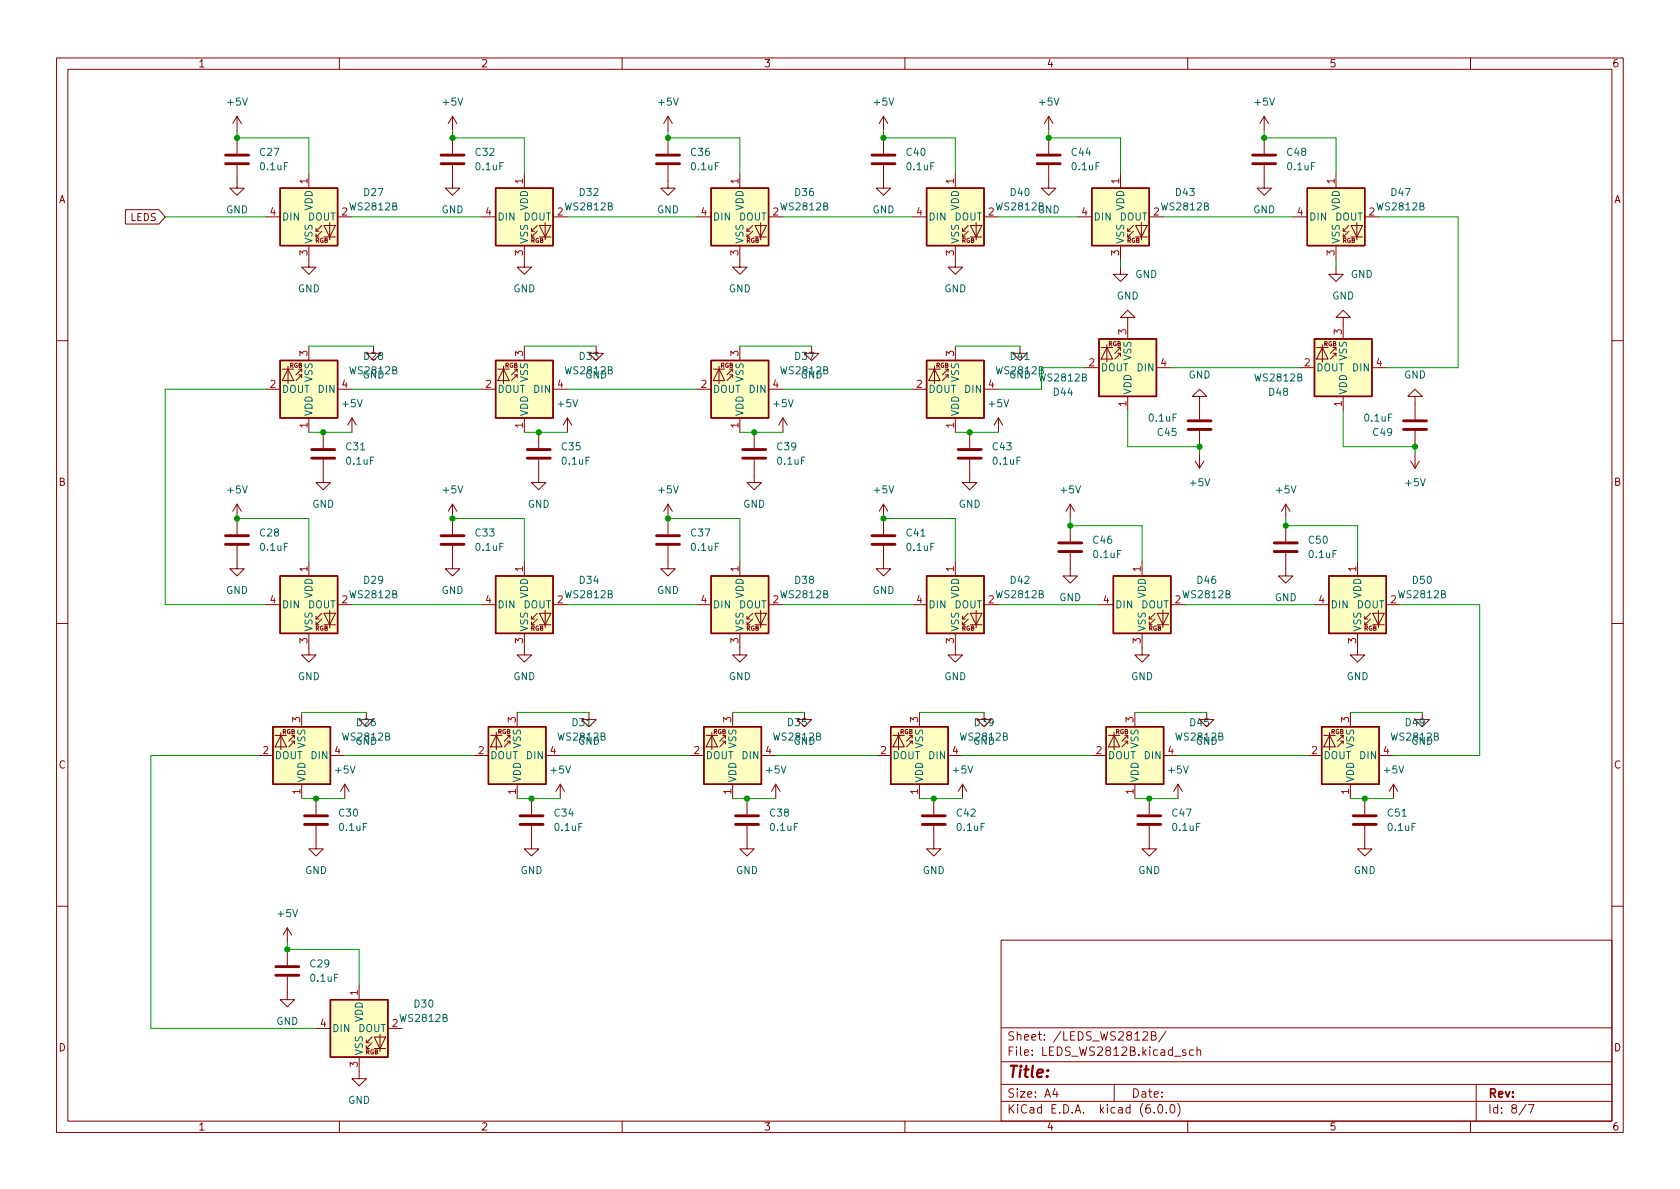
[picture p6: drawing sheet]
<svg xmlns="http://www.w3.org/2000/svg" width="297mm" height="210mm" viewBox="0 0 297 210" stroke-linecap="round" stroke-linejoin="round" font-family="sans-serif">
<g fill="none" stroke="#840000" stroke-width=".18">
<path d="M10 10.2h277v190.1h-277zM12 12.2h273v186.1h-273zM60 10.2v2M110 10.2v2M160 10.2v2M210 10.2v2M260 10.2v2M22.2 37.1h5.9l1.1 1.2-1.1 1.3h-5.9zM41.9 29.2v4.1h1.3l-1.3 1.2-1.3-1.2h1.3M41.9 20.6v2.5M41.9 24.4v2.8M41.9 20.6l-.8 1.2"/>
<path d="M41.9 20.6l.8 1.2M47 38.3h2.5M54.6 30.7v2.6M56.9 39.9l-1 1v-.5M57.3 39.9h2l-1 2zM58.3 39.4v3M59.7 38.3h2.5M80 29.2v4.1h1.3l-1.3 1.2-1.3-1.2h1.3M80 20.6v2.5M80 24.4v2.8M80 20.6l-.8 1.2M80 20.6l.8 1.2"/>
<path d="M85.1 38.3h2.5M92.7 30.7v2.6M95 39.9l-1 1v-.5M95.4 39.9h2l-1 2zM96.4 39.4v3M97.8 38.3h2.5M118.1 29.2v4.1h1.3l-1.3 1.2-1.3-1.2h1.3M118.1 20.6v2.5M118.1 24.4v2.8M118.1 20.6l-.8 1.2M118.1 20.6l.8 1.2M123.2 38.3h2.5"/>
<path d="M130.8 30.7v2.6M133.1 39.9l-1 1v-.5M133.5 39.9h2l-1 2zM134.5 39.4v3M135.9 38.3h2.5M156.2 29.2v4.1h1.3l-1.3 1.2-1.3-1.2h1.3M156.2 20.6v2.5M156.2 24.4v2.8M156.2 20.6l-.8 1.2M156.2 20.6l.8 1.2M161.3 38.3h2.5M168.9 30.7v2.6"/>
<path d="M171.2 39.9l-1 1v-.5M171.6 39.9h2l-1 2zM172.6 39.4v3M174 38.3h2.5M185.4 29.2v4.1h1.3l-1.3 1.2-1.3-1.2h1.3M185.4 20.6v2.5M185.4 24.4v2.8M185.4 20.6l-.7 1.2M185.4 20.6l.8 1.2M190.5 38.3h2.5M198.1 30.7v2.6M200.4 39.9l-1 1v-.5"/>
<path d="M200.8 39.9h2l-1 2zM201.8 39.4v3M203.2 38.3h2.5M223.5 29.2v4.1h1.3l-1.3 1.2-1.3-1.2h1.3M223.5 20.6l-.7 1.2M223.5 20.6v2.5M223.5 24.4v2.8M223.5 20.6l.8 1.2M228.6 38.3h2.5M236.2 30.7v2.6M238.5 39.9l-1 1v-.5M238.9 39.9h2l-1 2z"/>
<path d="M239.9 39.4v3M241.3 38.3h2.5M54.6 43.4v3.8h1.3l-1.3 1.3-1.3-1.3h1.3M55.9 40.9h.5M56.9 40.9l-1 1v-.5M57.3 41.9h2M92.7 43.4v3.8h1.3l-1.3 1.3-1.3-1.3h1.3M94 40.9h.5M95 40.9l-1 1v-.5M95.4 41.9h2M130.8 43.4v3.8h1.3l-1.3 1.3-1.3-1.3h1.3M132.1 40.9h.5"/>
<path d="M133.1 40.9l-1 1v-.5M133.5 41.9h2M168.9 43.4v3.8h1.3l-1.3 1.3-1.3-1.3h1.3M170.2 40.9h.5M171.2 40.9l-1 1v-.5M171.6 41.9h2M198.1 47.2v1.3h1.3l-1.3 1.3-1.3-1.3h1.3M198.1 43.4v2.6M199.4 56.1h1.3l-1.3-1.2-1.3 1.2h1.3v3.8M199.4 40.9h.5M200.4 40.9l-1 1v-.5M200.8 41.9h2"/>
<path d="M236.2 47.2v1.3h1.3l-1.3 1.3-1.3-1.3h1.3M236.2 43.4v2.6M237.5 56.1h1.3l-1.3-1.2-1.3 1.2h1.3v3.8M237.5 40.9h.5M238.5 40.9l-1 1v-.5M238.9 41.9h2M10 60.2h2M47 68.8h2.5M49.9 65.3h2M50.9 64.8v3M50.9 65.3l1 2h-2zM52.8 66.3h.5"/>
<path d="M53.3 65.8v-.5l-1 1M53.3 66.8v-.5l-1 1M54.6 61.2v2.5M54.6 73.9v2.5M57.1 76.4v2.8M59.7 68.8h2.5M62.2 73.9l-.7 1.3M62.2 73.9v2.5M62.2 73.9l.8 1.3M66 61.2v1.3h1.3l-1.3 1.2-1.2-1.2h1.2M85.1 68.8h2.5M88 65.3h2"/>
<path d="M89 64.8v3M89 65.3l1 2h-2zM90.9 66.3h.5M91.4 65.8v-.5l-1 1M91.4 66.8v-.5l-1 1M92.7 61.2v2.5M92.7 73.9v2.5M95.2 76.4v2.8M97.8 68.8h2.5M100.3 73.9l-.7 1.3M100.3 73.9v2.5M100.3 73.9l.8 1.3"/>
<path d="M105.4 61.2v1.3h1.3l-1.3 1.2-1.3-1.2h1.3M123.2 68.8h2.5M126.1 65.3h2M127.1 64.8v3M127.1 65.3l1 2h-2zM129 66.3h.5M129.5 65.8v-.5l-1 1M129.5 66.8v-.5l-1 1M130.8 61.2v2.5M130.8 73.9v2.5M133.3 76.4v2.8M135.9 68.8h2.5"/>
<path d="M138.4 73.9l-.7 1.3M138.4 73.9v2.5M138.4 73.9l.8 1.3M143.5 61.2v1.3h1.3l-1.3 1.2-1.3-1.2h1.3M161.3 68.8h2.5M164.2 65.3h2M165.2 64.8v3M165.2 65.3l1 2h-2zM167.1 66.3h.5M167.6 65.8v-.5l-1 1M167.6 66.8v-.5l-1 1M168.9 61.2v2.5"/>
<path d="M168.9 73.9v2.5M171.4 76.4v2.8M174 68.8h2.5M176.5 73.9l-.7 1.3M176.5 73.9v2.5M176.5 73.9l.8 1.3M180.3 61.2v1.3h1.3l-1.3 1.2-1.2-1.2h1.2M191.8 65h2.5M194.7 61.5h2M195.7 61v3M195.7 61.5l1 2h-2zM197.6 62.5h.5"/>
<path d="M198.1 62v-.5l-1 1M198.1 63v-.5l-1 1M199.4 70.1v2.5M204.5 65h2.5M212.1 70.1h1.3l-1.3-1.3-1.3 1.3h1.3v4.1M212.1 76.2v2.8M229.9 65h2.5M232.8 61.5h2M233.8 61v3M233.8 61.5l1 2h-2zM235.7 62.5h.5M236.2 62v-.5l-1 1"/>
<path d="M236.2 63v-.5l-1 1M237.5 70.1v2.5M242.6 65h2.5M250.2 70.1h1.3l-1.3-1.3-1.3 1.3h1.3v4.1M250.2 76.2v2.8M285 60.2h2M41.9 96.5v4.1h1.3l-1.3 1.2-1.3-1.2h1.3M41.9 89.1v5.4M41.9 89.1l-.8 1.3M41.9 89.1l.8 1.3M54.6 99.3v2.5M57.1 81.3v4h1.3l-1.3 1.3-1.2-1.3h1.2"/>
<path d="M80 96.5v4.1h1.3l-1.3 1.2-1.3-1.2h1.3M80 89.1l-.8 1.3M80 89.1v5.4M80 89.1l.8 1.3M92.7 99.3v2.5M95.2 81.3v4h1.3l-1.3 1.3-1.2-1.3h1.2M118.1 96.5v4.1h1.3l-1.3 1.2-1.3-1.2h1.3M118.1 89.1v5.4M118.1 89.1l-.8 1.3M118.1 89.1l.8 1.3M130.8 99.3v2.5M133.3 81.3v4h1.3l-1.3 1.3-1.2-1.3h1.2"/>
<path d="M156.2 96.5v4.1h1.3l-1.3 1.2-1.3-1.2h1.3M156.2 89.1v5.4M156.2 89.1l-.8 1.3M156.2 89.1l.8 1.3M168.9 99.3v2.5M171.4 81.3v4h1.3l-1.3 1.3-1.2-1.3h1.2M189.2 97.8v4h1.3l-1.3 1.3-1.2-1.3h1.2M189.2 89.1v2.6M189.2 93v2.8M189.2 89.1l-.7 1.3M189.2 89.1l.8 1.3M201.9 99.3v2.5"/>
<path d="M211.3 81.5l.8 1.3M212.1 80.3v2.5M212.9 81.5l-.8 1.3M227.3 97.8v4h1.3l-1.3 1.3-1.2-1.3h1.2M227.3 89.1l-.7 1.3M227.3 89.1v2.6M227.3 93v2.8M227.3 89.1l.8 1.3M240 99.3v2.5M249.4 81.5l.8 1.3M250.2 80.3v2.5M251 81.5l-.8 1.3"/>
<path d="M10 110.2h2M47 106.9h2.5M54.6 112v3.8h1.3l-1.3 1.3-1.3-1.3h1.3M55.9 109.5h.5M56.9 109.5l-1 1v-.5M56.9 108.5l-1 1v-.5M57.3 108.5h2l-1 2zM57.3 110.5h2M58.3 107.9v3.1M59.7 106.9h2.5M85.1 106.9h2.5M92.7 112v3.8h1.3l-1.3 1.3-1.3-1.3h1.3"/>
<path d="M94 109.5h.5M95 109.5l-1 1v-.5M95 108.5l-1 1v-.5M95.4 108.5h2l-1 2zM95.4 110.5h2M96.4 107.9v3.1M97.8 106.9h2.5M123.2 106.9h2.5M130.8 112v3.8h1.3l-1.3 1.3-1.3-1.3h1.3M132.1 109.5h.5M133.1 109.5l-1 1v-.5M133.1 108.5l-1 1v-.5"/>
<path d="M133.5 108.5h2l-1 2zM133.5 110.5h2M134.5 107.9v3.1M135.9 106.9h2.5M161.3 106.9h2.5M168.9 112v3.8h1.3l-1.3 1.3-1.3-1.3h1.3M170.2 109.5h.5M171.2 109.5l-1 1v-.5M171.2 108.5l-1 1v-.5M171.6 108.5h2l-1 2zM171.6 110.5h2M172.6 107.9v3.1"/>
<path d="M174 106.9h2.5M194.3 106.9h2.5M201.9 112v3.8h1.3l-1.3 1.3-1.2-1.3h1.2M203.2 109.5h.5M204.2 109.5l-1 1v-.5M204.2 108.5l-1 1v-.5M204.6 108.5h2l-1 2zM204.6 110.5h2M205.6 107.9v3.1M207 106.9h2.5M232.4 106.9h2.5M240 112v3.8h1.3l-1.3 1.3-1.2-1.3h1.2"/>
<path d="M241.3 109.5h.5M242.3 109.5l-1 1v-.5M242.3 108.5l-1 1v-.5M242.7 108.5h2l-1 2zM242.7 110.5h2M243.7 107.9v3.1M245.1 106.9h2.5M285 110.2h2M45.7 133.6h2.6M48.6 130h2.1M49.7 129.5v3.1M49.7 130l1 2.1h-2.1z"/>
<path d="M51.6 131.1h.5M52.1 130.6v-.6l-1 1.1M52.1 131.6v-.5l-1 1M53.3 126v2.5M53.3 138.7v2.5M58.4 133.6h2.6M61 138.7l-.8 1.2M61 138.7v2.5M61 138.7l.7 1.2M64.8 126v1.2h1.2l-1.2 1.3-1.3-1.3h1.3M83.8 133.6h2.6M86.7 130h2.1"/>
<path d="M87.8 129.5v3.1M87.8 130l1 2.1h-2.1zM89.7 131.1h.5M90.2 130.6v-.6l-1 1.1M90.2 131.6v-.5l-1 1M91.4 126v2.5M91.4 138.7v2.5M96.5 133.6h2.6M99.1 138.7l-.8 1.2M99.1 138.7v2.5M99.1 138.7l.7 1.2M104.1 126v1.2h1.3l-1.3 1.3-1.2-1.3h1.2"/>
<path d="M121.9 133.6h2.6M124.8 130h2.1M125.9 129.5v3.1M125.9 130l1 2.1h-2.1zM127.8 131.1h.5M128.3 130.6v-.6l-1 1.1M128.3 131.6v-.5l-1 1M129.5 126v2.5M129.5 138.7v2.5M134.6 133.6h2.6M137.2 138.7l-.8 1.2M137.2 138.7v2.5"/>
<path d="M137.2 138.7l.7 1.2M142.2 126v1.2h1.3l-1.3 1.3-1.2-1.3h1.2M154.9 133.6h2.6M157.9 130h2M158.9 129.5v3.1M158.9 130l1 2.1h-2zM160.8 131.1h.5M161.3 130.6v-.6l-1 1.1M161.3 131.6v-.5l-1 1M162.6 126v2.5M162.6 138.7v2.5M167.6 133.6h2.6"/>
<path d="M170.2 138.7l-.8 1.2M170.2 138.7v2.5M170.2 138.7l.7 1.2M174 126v1.2h1.3l-1.3 1.3-1.3-1.3h1.3M193 133.6h2.6M196 130h2M197 129.5v3.1M197 130l1 2.1h-2zM198.9 131.1h.5M199.4 130.6v-.6l-1 1.1M199.4 131.6v-.5l-1 1M200.7 126v2.5"/>
<path d="M200.7 138.7v2.5M205.7 133.6h2.6M208.3 138.7l-.8 1.2M208.3 138.7v2.5M208.3 138.7l.7 1.2M213.4 126v1.2h1.2l-1.2 1.3-1.3-1.3h1.3M231.1 133.6h2.6M234.1 130h2M235.1 129.5v3.1M235.1 130l1 2.1h-2zM237 131.1h.5M237.5 130.6v-.6l-1 1.1"/>
<path d="M237.5 131.6v-.5l-1 1M238.8 126v2.5M238.8 138.7v2.5M243.8 133.6h2.6M246.4 138.7l-.8 1.2M246.4 138.7v2.5M246.4 138.7l.7 1.2M251.5 126v1.2h1.2l-1.2 1.3-1.3-1.3h1.3M55.9 146v4.1h1.2l-1.2 1.3-1.3-1.3h1.3M55.9 141.2v2.8M94 146v4.1h1.2l-1.2 1.3-1.3-1.3h1.3M94 141.2v2.8"/>
<path d="M132.1 146v4.1h1.2l-1.2 1.3-1.3-1.3h1.3M132.1 141.2v2.8M165.1 146v4.1h1.3l-1.3 1.3-1.3-1.3h1.3M165.1 141.2v2.8M203.2 146v4.1h1.3l-1.3 1.3-1.3-1.3h1.3M203.2 141.2v2.8M241.3 146v4.1h1.3l-1.3 1.3-1.3-1.3h1.3M241.3 141.2v2.8M10 160.2h2M50.8 172.7v4.1h1.3l-1.3 1.2-1.3-1.2h1.3M50.8 164.1l-.8 1.2M50.8 164.1v2.5"/>
<path d="M50.8 167.9v2.8M50.8 164.1l.8 1.2M63.5 174.2v2.6M177 166.3h108v32h-108zM285 160.2h2M55.9 181.9h2.5M60 198.3v2M63.5 186.9v3.8h1.3l-1.3 1.3-1.3-1.3h1.3M64.8 184.4h.5M65.8 184.4l-1 1v-.5M65.8 183.4l-1 1v-.5M66.2 183.4h2l-1 2z"/>
<path d="M66.2 185.4h2M67.2 182.9v3M68.6 181.9h2.5M110 198.3v2M160 198.3v2M177 194.8h108M177 191.8h108M177 187.8h108M177 181.8h108M186.5 192.5l-.4 1h1M186.9 193v1M197 191.8v3"/>
<path d="M202.1 182.6l.5-.2 .3 .2v.3l-.9 1h.9M203.6 183.1h.5l.2-.1 .1-.3-.2-.2-.6-.1v1.5h.5l.3-.3a.39 .39 0 0 0-.3-.5M204.1 196.7v.1M204.9 195.4l.2-.1a.81 .81 0 0 1 .6 .7 .81 .81 0 0 1-.3 .8h-.2a.81 .81 0 0 1-.6-.6 .81 .81 0 0 1 .3-.8zM206.1 182.4l-1.2 1.9M206.2 196.7v.1M207.1 195.4l.1-.1a.81 .81 0 0 1 .6 .7 .81 .81 0 0 1-.3 .8h-.1a.81 .81 0 0 1-.6-.6 .81 .81 0 0 1 .3-.8zM208.2 195.1a1.72 1.72 0 0 1 0 2.3M209.6 185.7l-.3-.1-.2 .2v.3l.5 .1v.4h-.5M210 198.3v2M211 185.7l-.4-.1-.3 .3v.4l.1 .3h.6M211.6 185.8l.3-.2 .3 .1 .1 .9"/>
<path d="M211.6 185.1v1.5M260 198.3v2M261 191.8v6.5M269.9 195.3l-1.3 1.9M270.2 195.3h1l-.6 1.5"/>
</g>
<g fill="#ffffc2" stroke="#ffffc2" stroke-width=".18">
<path d="M196.8 101.8h10.2v10.2h-10.2z"/>
<path d="M233.7 128.5h10.1v10.2h-10.1z"/>
<path d="M87.6 63.7h10.2v10.2h-10.2z"/>
<path d="M58.4 176.8h10.2v10.1h-10.2z"/>
<path d="M49.5 101.8h10.2v10.2h-10.2z"/>
<path d="M48.3 128.5h10.1v10.2h-10.1z"/>
<path d="M125.7 33.3h10.2v10.1h-10.2z"/>
<path d="M163.8 63.7h10.2v10.2h-10.2z"/>
<path d="M163.8 33.3h10.2v10.1h-10.2z"/>
<path d="M125.7 63.7h10.2v10.2h-10.2z"/>
<path d="M87.6 33.3h10.2v10.1h-10.2z"/>
<path d="M87.6 101.8h10.2v10.2h-10.2z"/>
<path d="M86.4 128.5h10.1v10.2h-10.1z"/>
<path d="M232.4 59.9h10.2v10.2h-10.2z"/>
<path d="M124.5 128.5h10.1v10.2h-10.1z"/>
<path d="M193 33.3h10.2v10.1h-10.2z"/>
<path d="M125.7 101.8h10.2v10.2h-10.2z"/>
<path d="M195.6 128.5h10.1v10.2h-10.1z"/>
<path d="M231.1 33.3h10.2v10.1h-10.2z"/>
<path d="M194.3 59.9h10.2v10.2h-10.2z"/>
<path d="M157.5 128.5h10.1v10.2h-10.1z"/>
<path d="M49.5 63.7h10.2v10.2h-10.2z"/>
<path d="M163.8 101.8h10.2v10.2h-10.2z"/>
<path d="M49.5 33.3h10.2v10.1h-10.2z"/>
<path d="M234.9 101.8h10.2v10.2h-10.2z"/>
</g>
<g fill="none" stroke="#840000" stroke-width=".25">
<path d="M49.5 33.3h10.2v10.1h-10.2zM87.6 33.3h10.2v10.1h-10.2zM125.7 33.3h10.2v10.1h-10.2zM163.8 33.3h10.2v10.1h-10.2zM193 33.3h10.2v10.1h-10.2zM231.1 33.3h10.2v10.1h-10.2zM194.3 59.9h10.2v10.2h-10.2zM232.4 59.9h10.2v10.2h-10.2zM49.5 63.7h10.2v10.2h-10.2zM87.6 63.7h10.2v10.2h-10.2zM125.7 63.7h10.2v10.2h-10.2zM163.8 63.7h10.2v10.2h-10.2z"/>
<path d="M49.5 101.8h10.2v10.2h-10.2zM87.6 101.8h10.2v10.2h-10.2zM125.7 101.8h10.2v10.2h-10.2zM163.8 101.8h10.2v10.2h-10.2zM196.8 101.8h10.2v10.2h-10.2zM234.9 101.8h10.2v10.2h-10.2zM48.3 128.5h10.1v10.2h-10.1zM86.4 128.5h10.1v10.2h-10.1zM124.5 128.5h10.1v10.2h-10.1zM157.5 128.5h10.1v10.2h-10.1zM195.6 128.5h10.1v10.2h-10.1zM233.7 128.5h10.1v10.2h-10.1z"/>
<path d="M58.4 176.8h10.2v10.1h-10.2z"/>
</g>
<g fill="none" stroke="#840000" stroke-width=".51">
<path d="M39.9 29h4M39.9 27.4h4M78 29h4M78 27.4h4M116.1 29h4M116.1 27.4h4M154.2 29h4M154.2 27.4h4M183.4 29h4.1M183.4 27.4h4.1M221.5 29h4.1M221.5 27.4h4.1"/>
<path d="M55.1 79.5h4.1M93.2 79.5h4.1M131.3 79.5h4.1M169.4 79.5h4.1M210.1 74.4h4M210.1 75.9h4M248.2 74.4h4M248.2 75.9h4M39.9 96.3h4M39.9 94.7h4M55.1 81h4.1M78 96.3h4"/>
<path d="M78 94.7h4M93.2 81h4.1M116.1 96.3h4M116.1 94.7h4M131.3 81h4.1M154.2 96.3h4M154.2 94.7h4M169.4 81h4.1M187.2 97.5h4.1M187.2 96h4.1M225.3 97.5h4.1M225.3 96h4.1"/>
<path d="M53.8 145.8h4.1M53.8 144.3h4.1M91.9 145.8h4.1M91.9 144.3h4.1M130 145.8h4.1M130 144.3h4.1M163.1 145.8h4M163.1 144.3h4M201.2 145.8h4M201.2 144.3h4M239.3 145.8h4M239.3 144.3h4"/>
<path d="M48.8 172.5h4M48.8 170.9h4"/>
</g>
<g fill="none" stroke="#009600" stroke-width=".18">
<path d="M29.2 38.3h17.8M41.9 23.1v1.3h12.7v6.3M62.2 38.3h22.9M80 23.1v1.3h12.7v6.3M100.3 38.3h22.9M118.1 23.1v1.3h12.7v6.3M138.4 38.3h22.9M156.2 23.1v1.3h12.7v6.3M176.5 38.3h14M185.4 23.1v1.3h12.7v6.3M205.7 38.3h22.9M223.5 23.1v1.3h12.7v6.3"/>
<path d="M243.8 38.3h14v26.7h-12.7M198.1 46v1.2M236.2 46v1.2M47 68.8h-17.8v38.1h17.8M54.6 76.4h7.6M54.6 61.2h11.4M62.2 68.8h22.9M92.7 76.4h7.6M92.7 61.2h12.7M100.3 68.8h22.9M130.8 76.4h7.6M130.8 61.2h12.7"/>
<path d="M138.4 68.8h22.9M168.9 76.4h7.6M168.9 61.2h11.4M191.8 65h-7.7v3.8h-7.6M199.4 72.6v6.4h12.7v1.3M207 65h22.9M237.5 72.6v6.4h12.7v1.3M41.9 91.7h12.7v7.6M80 91.7h12.7v7.6M118.1 91.7h12.7v7.6M156.2 91.7h12.7v7.6M189.2 91.7v1.3h12.7v6.3"/>
<path d="M227.3 91.7v1.3h12.7v6.3M62.2 106.9h22.9M100.3 106.9h22.9M138.4 106.9h22.9M176.5 106.9h17.8M209.5 106.9h22.9M247.6 106.9h14v26.7h-15.2M45.7 133.6h-19v48.3h29.2M53.3 126h11.5M61 133.6h22.8M91.4 126h12.7M99.1 133.6h22.8"/>
<path d="M129.5 126h12.7M137.2 133.6h17.7M162.6 126h11.4M170.2 133.6h22.8M200.7 126h12.7M208.3 133.6h22.8M238.8 126h12.7M53.3 141.2h7.7M91.4 141.2h7.7M129.5 141.2h7.7M162.6 141.2h7.6M200.7 141.2h7.6"/>
<path d="M238.8 141.2h7.6M50.8 166.6v1.3h12.7v6.3"/>
</g>
<g fill="#009600" stroke="#009600" stroke-width=".18">
<circle cx="41.9" cy="91.7" r=".46"/>
<circle cx="50.8" cy="167.9" r=".46"/>
<circle cx="55.9" cy="141.2" r=".46"/>
<circle cx="189.2" cy="93" r=".46"/>
<circle cx="185.4" cy="24.4" r=".46"/>
<circle cx="156.2" cy="24.4" r=".46"/>
<circle cx="156.2" cy="91.7" r=".46"/>
<circle cx="171.4" cy="76.4" r=".46"/>
<circle cx="223.5" cy="24.4" r=".46"/>
<circle cx="212.1" cy="79" r=".46"/>
<circle cx="57.1" cy="76.4" r=".46"/>
<circle cx="80" cy="24.4" r=".46"/>
<circle cx="41.9" cy="24.4" r=".46"/>
<circle cx="250.2" cy="79" r=".46"/>
<circle cx="227.3" cy="93" r=".46"/>
<circle cx="241.3" cy="141.2" r=".46"/>
<circle cx="118.1" cy="91.7" r=".46"/>
<circle cx="133.3" cy="76.4" r=".46"/>
<circle cx="118.1" cy="24.4" r=".46"/>
<circle cx="95.2" cy="76.4" r=".46"/>
<circle cx="80" cy="91.7" r=".46"/>
<circle cx="132.1" cy="141.2" r=".46"/>
<circle cx="94" cy="141.2" r=".46"/>
<circle cx="203.2" cy="141.2" r=".46"/>
<circle cx="165.1" cy="141.2" r=".46"/>
</g>
<text font-size="2.8" fill="#840000" x="178" y="190.6">Title:</text>
<g font-size="2.1" fill="#840000">
<text x="178" y="184">Sheet: /LEDS_WS2812B/</text>
<text x="178" y="186.7">File: LEDS_WS2812B.kicad_sch</text>
<text x="178" y="196.9">KiCad E.D.A. kicad (6.0.0)</text>
<text x="178" y="194.1">Size: A4</text>
<text x="200" y="194.1">Date:</text>
<text x="263" y="194.1">Rev:</text>
<text x="263" y="196.9">Id: 8/7</text>
</g>
<g font-size="1.8" fill="#840000">
<text x="35" y="11.9">1</text>
<text x="85" y="11.9">2</text>
<text x="135" y="11.9">3</text>
<text x="185" y="11.9">4</text>
<text x="235" y="11.9">5</text>
<text x="285" y="11.9">6</text>
<text x="10.3" y="35.9">A</text>
<text x="285.3" y="35.9">A</text>
<text x="23.1" y="39.1">LEDS</text>
<text x="10.3" y="85.9">B</text>
<text x="285.3" y="85.9">B</text>
<text x="10.3" y="135.9">C</text>
<text x="285.3" y="135.9">C</text>
<text x="10.3" y="185.9">D</text>
<text x="285.3" y="185.9">D</text>
<text x="35" y="199.9">1</text>
<text x="85" y="199.9">2</text>
<text x="135" y="199.9">3</text>
<text x="185" y="199.9">4</text>
<text x="235" y="199.9">5</text>
<text x="285" y="199.9">6</text>
</g>
<g font-size="1.8" fill="#006464">
<text x="40.3" y="18.7">+5V</text>
<text x="78.4" y="18.7">+5V</text>
<text x="116.5" y="18.7">+5V</text>
<text x="154.6" y="18.7">+5V</text>
<text x="183.8" y="18.7">+5V</text>
<text x="221.9" y="18.7">+5V</text>
<text x="46" y="27.6">C27</text>
<text x="84.1" y="27.6">C32</text>
<text x="122.2" y="27.6">C36</text>
<text x="160.3" y="27.6">C40</text>
<text x="189.5" y="27.6">C44</text>
<text x="227.6" y="27.6">C48</text>
<text x="46.1" y="30.1">0.1uF</text>
<text x="64.4" y="34.7">D27</text>
<text x="84.2" y="30.1">0.1uF</text>
<text x="102.5" y="34.7">D32</text>
<text x="122.3" y="30.1">0.1uF</text>
<text x="140.6" y="34.7">D36</text>
<text x="160.4" y="30.1">0.1uF</text>
<text x="178.7" y="34.7">D40</text>
<text x="189.6" y="30.1">0.1uF</text>
<text x="207.9" y="34.7">D43</text>
<text x="227.7" y="30.1">0.1uF</text>
<text x="246" y="34.7">D47</text>
<text x="39.9" y="37.7">GND</text>
<text x="49.8" y="39">DIN</text>
<text x="54.4" y="39">DOUT</text>
<text x="55.2" y="37.3" transform="rotate(-90 55.2 37.3)">VDD</text>
<text x="62" y="37.2">WS2812B</text>
<text x="78" y="37.7">GND</text>
<text x="87.9" y="39">DIN</text>
<text x="92.5" y="39">DOUT</text>
<text x="93.3" y="37.3" transform="rotate(-90 93.3 37.3)">VDD</text>
<text x="100.1" y="37.2">WS2812B</text>
<text x="116.1" y="37.7">GND</text>
<text x="126" y="39">DIN</text>
<text x="130.6" y="39">DOUT</text>
<text x="131.4" y="37.3" transform="rotate(-90 131.4 37.3)">VDD</text>
<text x="138.2" y="37.2">WS2812B</text>
<text x="154.2" y="37.7">GND</text>
<text x="164.1" y="39">DIN</text>
<text x="168.7" y="39">DOUT</text>
<text x="169.5" y="37.3" transform="rotate(-90 169.5 37.3)">VDD</text>
<text x="176.3" y="37.2">WS2812B</text>
<text x="183.5" y="37.7">GND</text>
<text x="193.3" y="39">DIN</text>
<text x="197.9" y="39">DOUT</text>
<text x="198.8" y="37.3" transform="rotate(-90 198.8 37.3)">VDD</text>
<text x="205.5" y="37.2">WS2812B</text>
<text x="221.6" y="37.7">GND</text>
<text x="231.4" y="39">DIN</text>
<text x="236" y="39">DOUT</text>
<text x="236.9" y="37.3" transform="rotate(-90 236.9 37.3)">VDD</text>
<text x="243.6" y="37.2">WS2812B</text>
<text x="55.2" y="43.2" transform="rotate(-90 55.2 43.2)">VSS</text>
<text x="93.3" y="43.2" transform="rotate(-90 93.3 43.2)">VSS</text>
<text x="131.4" y="43.2" transform="rotate(-90 131.4 43.2)">VSS</text>
<text x="169.5" y="43.2" transform="rotate(-90 169.5 43.2)">VSS</text>
<text x="198.8" y="43.2" transform="rotate(-90 198.8 43.2)">VSS</text>
<text x="236.9" y="43.2" transform="rotate(-90 236.9 43.2)">VSS</text>
<text x="52.6" y="51.7">GND</text>
<text x="90.7" y="51.7">GND</text>
<text x="128.8" y="51.7">GND</text>
<text x="166.9" y="51.7">GND</text>
<text x="197.4" y="53">GND</text>
<text x="200.7" y="49.1">GND</text>
<text x="235.5" y="53">GND</text>
<text x="238.8" y="49.1">GND</text>
<text x="64.4" y="63.6">D28</text>
<text x="102.5" y="63.6">D33</text>
<text x="140.6" y="63.6">D37</text>
<text x="178.7" y="63.6">D41</text>
<text x="194.6" y="65.7">DOUT</text>
<text x="200" y="63.7" transform="rotate(-90 200 63.7)">VSS</text>
<text x="201.2" y="65.7">DIN</text>
<text x="232.7" y="65.7">DOUT</text>
<text x="238.1" y="63.7" transform="rotate(-90 238.1 63.7)">VSS</text>
<text x="239.3" y="65.7">DIN</text>
<text x="49.8" y="69.5">DOUT</text>
<text x="55.2" y="67.5" transform="rotate(-90 55.2 67.5)">VSS</text>
<text x="56.4" y="69.5">DIN</text>
<text x="62" y="66.2">WS2812B</text>
<text x="64.1" y="66.9">GND</text>
<text x="87.9" y="69.5">DOUT</text>
<text x="93.3" y="67.5" transform="rotate(-90 93.3 67.5)">VSS</text>
<text x="94.5" y="69.5">DIN</text>
<text x="100.1" y="66.2">WS2812B</text>
<text x="103.4" y="66.9">GND</text>
<text x="126" y="69.5">DOUT</text>
<text x="131.4" y="67.5" transform="rotate(-90 131.4 67.5)">VSS</text>
<text x="132.6" y="69.5">DIN</text>
<text x="138.2" y="66.2">WS2812B</text>
<text x="141.5" y="66.9">GND</text>
<text x="164.1" y="69.5">DOUT</text>
<text x="169.5" y="67.5" transform="rotate(-90 169.5 67.5)">VSS</text>
<text x="170.7" y="69.5">DIN</text>
<text x="176.3" y="66.2">WS2812B</text>
<text x="178.4" y="66.9">GND</text>
<text x="183.9" y="67.4">WS2812B</text>
<text x="186.3" y="70">D44</text>
<text x="200" y="69.8" transform="rotate(-90 200 69.8)">VDD</text>
<text x="210.1" y="66.9">GND</text>
<text x="222" y="67.4">WS2812B</text>
<text x="224.4" y="70">D48</text>
<text x="238.1" y="69.8" transform="rotate(-90 238.1 69.8)">VDD</text>
<text x="248.2" y="66.9">GND</text>
<text x="55.2" y="73.7" transform="rotate(-90 55.2 73.7)">VDD</text>
<text x="60.6" y="72">+5V</text>
<text x="93.3" y="73.7" transform="rotate(-90 93.3 73.7)">VDD</text>
<text x="98.7" y="72">+5V</text>
<text x="131.4" y="73.7" transform="rotate(-90 131.4 73.7)">VDD</text>
<text x="136.8" y="72">+5V</text>
<text x="169.5" y="73.7" transform="rotate(-90 169.5 73.7)">VDD</text>
<text x="174.9" y="72">+5V</text>
<text x="203.3" y="74.5">0.1uF</text>
<text x="204.7" y="77.1">C45</text>
<text x="241.4" y="74.5">0.1uF</text>
<text x="242.8" y="77.1">C49</text>
<text x="61.3" y="79.6">C31</text>
<text x="61.4" y="82.2">0.1uF</text>
<text x="99.4" y="79.6">C35</text>
<text x="99.5" y="82.2">0.1uF</text>
<text x="137.5" y="79.6">C39</text>
<text x="137.6" y="82.2">0.1uF</text>
<text x="175.6" y="79.6">C43</text>
<text x="175.7" y="82.2">0.1uF</text>
<text x="40.3" y="87.2">+5V</text>
<text x="55.2" y="89.8">GND</text>
<text x="78.4" y="87.2">+5V</text>
<text x="93.3" y="89.8">GND</text>
<text x="116.5" y="87.2">+5V</text>
<text x="131.4" y="89.8">GND</text>
<text x="154.6" y="87.2">+5V</text>
<text x="169.5" y="89.8">GND</text>
<text x="187.6" y="87.2">+5V</text>
<text x="210.5" y="86">+5V</text>
<text x="225.7" y="87.2">+5V</text>
<text x="248.6" y="86">+5V</text>
<text x="46" y="94.9">C28</text>
<text x="84.1" y="94.9">C33</text>
<text x="122.2" y="94.9">C37</text>
<text x="160.3" y="94.9">C41</text>
<text x="46.1" y="97.4">0.1uF</text>
<text x="84.2" y="97.4">0.1uF</text>
<text x="122.3" y="97.4">0.1uF</text>
<text x="160.4" y="97.4">0.1uF</text>
<text x="193.3" y="96.1">C46</text>
<text x="193.4" y="98.7">0.1uF</text>
<text x="231.4" y="96.1">C50</text>
<text x="231.5" y="98.7">0.1uF</text>
<text x="39.9" y="105">GND</text>
<text x="49.8" y="107.6">DIN</text>
<text x="54.4" y="107.6">DOUT</text>
<text x="55.2" y="105.8" transform="rotate(-90 55.2 105.8)">VDD</text>
<text x="62" y="105.8">WS2812B</text>
<text x="64.4" y="103.2">D29</text>
<text x="78" y="105">GND</text>
<text x="87.9" y="107.6">DIN</text>
<text x="92.5" y="107.6">DOUT</text>
<text x="93.3" y="105.8" transform="rotate(-90 93.3 105.8)">VDD</text>
<text x="100.1" y="105.8">WS2812B</text>
<text x="102.5" y="103.2">D34</text>
<text x="116.1" y="105">GND</text>
<text x="126" y="107.6">DIN</text>
<text x="130.6" y="107.6">DOUT</text>
<text x="131.4" y="105.8" transform="rotate(-90 131.4 105.8)">VDD</text>
<text x="138.2" y="105.8">WS2812B</text>
<text x="140.6" y="103.2">D38</text>
<text x="154.2" y="105">GND</text>
<text x="164.1" y="107.6">DIN</text>
<text x="168.7" y="107.6">DOUT</text>
<text x="169.5" y="105.8" transform="rotate(-90 169.5 105.8)">VDD</text>
<text x="176.3" y="105.8">WS2812B</text>
<text x="178.7" y="103.2">D42</text>
<text x="187.3" y="106.3">GND</text>
<text x="197.1" y="107.6">DIN</text>
<text x="201.7" y="107.6">DOUT</text>
<text x="202.6" y="105.8" transform="rotate(-90 202.6 105.8)">VDD</text>
<text x="209.3" y="105.8">WS2812B</text>
<text x="211.7" y="103.2">D46</text>
<text x="225.4" y="106.3">GND</text>
<text x="235.2" y="107.6">DIN</text>
<text x="239.8" y="107.6">DOUT</text>
<text x="240.7" y="105.8" transform="rotate(-90 240.7 105.8)">VDD</text>
<text x="247.4" y="105.8">WS2812B</text>
<text x="249.8" y="103.2">D50</text>
<text x="55.2" y="111.8" transform="rotate(-90 55.2 111.8)">VSS</text>
<text x="93.3" y="111.8" transform="rotate(-90 93.3 111.8)">VSS</text>
<text x="131.4" y="111.8" transform="rotate(-90 131.4 111.8)">VSS</text>
<text x="169.5" y="111.8" transform="rotate(-90 169.5 111.8)">VSS</text>
<text x="202.6" y="111.8" transform="rotate(-90 202.6 111.8)">VSS</text>
<text x="240.7" y="111.8" transform="rotate(-90 240.7 111.8)">VSS</text>
<text x="52.6" y="120.3">GND</text>
<text x="90.7" y="120.3">GND</text>
<text x="128.8" y="120.3">GND</text>
<text x="166.9" y="120.3">GND</text>
<text x="200" y="120.3">GND</text>
<text x="238.1" y="120.3">GND</text>
<text x="60.7" y="130.9">WS2812B</text>
<text x="62.8" y="131.7">GND</text>
<text x="63.1" y="128.4">D26</text>
<text x="98.8" y="130.9">WS2812B</text>
<text x="101.2" y="128.4">D31</text>
<text x="102.2" y="131.7">GND</text>
<text x="136.9" y="130.9">WS2812B</text>
<text x="139.3" y="128.4">D35</text>
<text x="140.3" y="131.7">GND</text>
<text x="170" y="130.9">WS2812B</text>
<text x="172" y="131.7">GND</text>
<text x="172.4" y="128.4">D39</text>
<text x="208.1" y="130.9">WS2812B</text>
<text x="210.5" y="128.4">D45</text>
<text x="211.4" y="131.7">GND</text>
<text x="246.2" y="130.9">WS2812B</text>
<text x="248.6" y="128.4">D49</text>
<text x="249.5" y="131.7">GND</text>
<text x="48.5" y="134.2">DOUT</text>
<text x="54" y="132.3" transform="rotate(-90 54 132.3)">VSS</text>
<text x="55.1" y="134.2">DIN</text>
<text x="59.4" y="136.8">+5V</text>
<text x="86.6" y="134.2">DOUT</text>
<text x="92.1" y="132.3" transform="rotate(-90 92.1 132.3)">VSS</text>
<text x="93.2" y="134.2">DIN</text>
<text x="97.5" y="136.8">+5V</text>
<text x="124.7" y="134.2">DOUT</text>
<text x="130.2" y="132.3" transform="rotate(-90 130.2 132.3)">VSS</text>
<text x="131.3" y="134.2">DIN</text>
<text x="135.6" y="136.8">+5V</text>
<text x="157.7" y="134.2">DOUT</text>
<text x="163.2" y="132.3" transform="rotate(-90 163.2 132.3)">VSS</text>
<text x="164.3" y="134.2">DIN</text>
<text x="168.6" y="136.8">+5V</text>
<text x="195.8" y="134.2">DOUT</text>
<text x="201.3" y="132.3" transform="rotate(-90 201.3 132.3)">VSS</text>
<text x="202.4" y="134.2">DIN</text>
<text x="206.7" y="136.8">+5V</text>
<text x="233.9" y="134.2">DOUT</text>
<text x="239.4" y="132.3" transform="rotate(-90 239.4 132.3)">VSS</text>
<text x="240.5" y="134.2">DIN</text>
<text x="244.8" y="136.8">+5V</text>
<text x="54" y="138.4" transform="rotate(-90 54 138.4)">VDD</text>
<text x="92.1" y="138.4" transform="rotate(-90 92.1 138.4)">VDD</text>
<text x="130.2" y="138.4" transform="rotate(-90 130.2 138.4)">VDD</text>
<text x="163.2" y="138.4" transform="rotate(-90 163.2 138.4)">VDD</text>
<text x="201.3" y="138.4" transform="rotate(-90 201.3 138.4)">VDD</text>
<text x="239.4" y="138.4" transform="rotate(-90 239.4 138.4)">VDD</text>
<text x="60" y="144.4">C30</text>
<text x="60.1" y="146.9">0.1uF</text>
<text x="98.1" y="144.4">C34</text>
<text x="98.2" y="146.9">0.1uF</text>
<text x="136.2" y="144.4">C38</text>
<text x="136.3" y="146.9">0.1uF</text>
<text x="169.2" y="144.4">C42</text>
<text x="169.3" y="146.9">0.1uF</text>
<text x="207.3" y="144.4">C47</text>
<text x="207.4" y="146.9">0.1uF</text>
<text x="245.4" y="144.4">C51</text>
<text x="245.5" y="146.9">0.1uF</text>
<text x="53.9" y="154.6">GND</text>
<text x="92" y="154.6">GND</text>
<text x="130.1" y="154.6">GND</text>
<text x="163.1" y="154.6">GND</text>
<text x="201.2" y="154.6">GND</text>
<text x="239.3" y="154.6">GND</text>
<text x="49.2" y="162.2">+5V</text>
<text x="54.9" y="171.1">C29</text>
<text x="55" y="173.6">0.1uF</text>
<text x="73.3" y="178.2">D30</text>
<text x="48.8" y="181.2">GND</text>
<text x="58.7" y="182.5">DIN</text>
<text x="63.3" y="182.5">DOUT</text>
<text x="64.1" y="180.8" transform="rotate(-90 64.1 180.8)">VDD</text>
<text x="70.9" y="180.7">WS2812B</text>
<text x="64.1" y="186.7" transform="rotate(-90 64.1 186.7)">VSS</text>
<text x="61.5" y="195.2">GND</text>
</g>
<g font-size="1.8" fill="#a90000">
<text x="54.4" y="32.5" transform="rotate(-90 54.4 32.5)">1</text>
<text x="92.5" y="32.5" transform="rotate(-90 92.5 32.5)">1</text>
<text x="130.6" y="32.5" transform="rotate(-90 130.6 32.5)">1</text>
<text x="168.7" y="32.5" transform="rotate(-90 168.7 32.5)">1</text>
<text x="197.9" y="32.5" transform="rotate(-90 197.9 32.5)">1</text>
<text x="236" y="32.5" transform="rotate(-90 236 32.5)">1</text>
<text x="47.8" y="38.1">4</text>
<text x="60.5" y="38.1">2</text>
<text x="85.9" y="38.1">4</text>
<text x="98.6" y="38.1">2</text>
<text x="124" y="38.1">4</text>
<text x="136.7" y="38.1">2</text>
<text x="162.1" y="38.1">4</text>
<text x="174.8" y="38.1">2</text>
<text x="191.3" y="38.1">4</text>
<text x="204" y="38.1">2</text>
<text x="229.4" y="38.1">4</text>
<text x="242.1" y="38.1">2</text>
<text x="54.4" y="45.2" transform="rotate(-90 54.4 45.2)">3</text>
<text x="92.5" y="45.2" transform="rotate(-90 92.5 45.2)">3</text>
<text x="130.6" y="45.2" transform="rotate(-90 130.6 45.2)">3</text>
<text x="168.7" y="45.2" transform="rotate(-90 168.7 45.2)">3</text>
<text x="197.9" y="45.2" transform="rotate(-90 197.9 45.2)">3</text>
<text x="236" y="45.2" transform="rotate(-90 236 45.2)">3</text>
<text x="199.1" y="59.2" transform="rotate(-90 199.1 59.2)">3</text>
<text x="237.2" y="59.2" transform="rotate(-90 237.2 59.2)">3</text>
<text x="54.4" y="63" transform="rotate(-90 54.4 63)">3</text>
<text x="92.5" y="63" transform="rotate(-90 92.5 63)">3</text>
<text x="130.6" y="63" transform="rotate(-90 130.6 63)">3</text>
<text x="168.7" y="63" transform="rotate(-90 168.7 63)">3</text>
<text x="192.5" y="64.8">2</text>
<text x="205.2" y="64.8">4</text>
<text x="230.6" y="64.8">2</text>
<text x="243.3" y="64.8">4</text>
<text x="47.8" y="68.6">2</text>
<text x="60.5" y="68.6">4</text>
<text x="85.9" y="68.6">2</text>
<text x="98.6" y="68.6">4</text>
<text x="124" y="68.6">2</text>
<text x="136.7" y="68.6">4</text>
<text x="162.1" y="68.6">2</text>
<text x="174.8" y="68.6">4</text>
<text x="199.1" y="71.9" transform="rotate(-90 199.1 71.9)">1</text>
<text x="237.2" y="71.9" transform="rotate(-90 237.2 71.9)">1</text>
<text x="54.4" y="75.7" transform="rotate(-90 54.4 75.7)">1</text>
<text x="92.5" y="75.7" transform="rotate(-90 92.5 75.7)">1</text>
<text x="130.6" y="75.7" transform="rotate(-90 130.6 75.7)">1</text>
<text x="168.7" y="75.7" transform="rotate(-90 168.7 75.7)">1</text>
<text x="54.4" y="101.1" transform="rotate(-90 54.4 101.1)">1</text>
<text x="92.5" y="101.1" transform="rotate(-90 92.5 101.1)">1</text>
<text x="130.6" y="101.1" transform="rotate(-90 130.6 101.1)">1</text>
<text x="168.7" y="101.1" transform="rotate(-90 168.7 101.1)">1</text>
<text x="201.7" y="101.1" transform="rotate(-90 201.7 101.1)">1</text>
<text x="239.8" y="101.1" transform="rotate(-90 239.8 101.1)">1</text>
<text x="47.8" y="106.7">4</text>
<text x="60.5" y="106.7">2</text>
<text x="85.9" y="106.7">4</text>
<text x="98.6" y="106.7">2</text>
<text x="124" y="106.7">4</text>
<text x="136.7" y="106.7">2</text>
<text x="162.1" y="106.7">4</text>
<text x="174.8" y="106.7">2</text>
<text x="195.1" y="106.7">4</text>
<text x="207.8" y="106.7">2</text>
<text x="233.2" y="106.7">4</text>
<text x="245.9" y="106.7">2</text>
<text x="54.4" y="113.8" transform="rotate(-90 54.4 113.8)">3</text>
<text x="92.5" y="113.8" transform="rotate(-90 92.5 113.8)">3</text>
<text x="130.6" y="113.8" transform="rotate(-90 130.6 113.8)">3</text>
<text x="168.7" y="113.8" transform="rotate(-90 168.7 113.8)">3</text>
<text x="201.7" y="113.8" transform="rotate(-90 201.7 113.8)">3</text>
<text x="239.8" y="113.8" transform="rotate(-90 239.8 113.8)">3</text>
<text x="53.1" y="127.7" transform="rotate(-90 53.1 127.7)">3</text>
<text x="91.2" y="127.7" transform="rotate(-90 91.2 127.7)">3</text>
<text x="129.3" y="127.7" transform="rotate(-90 129.3 127.7)">3</text>
<text x="162.3" y="127.7" transform="rotate(-90 162.3 127.7)">3</text>
<text x="200.4" y="127.7" transform="rotate(-90 200.4 127.7)">3</text>
<text x="238.5" y="127.7" transform="rotate(-90 238.5 127.7)">3</text>
<text x="46.5" y="133.3">2</text>
<text x="59.2" y="133.3">4</text>
<text x="84.6" y="133.3">2</text>
<text x="97.3" y="133.3">4</text>
<text x="122.7" y="133.3">2</text>
<text x="135.4" y="133.3">4</text>
<text x="155.7" y="133.3">2</text>
<text x="168.4" y="133.3">4</text>
<text x="193.8" y="133.3">2</text>
<text x="206.5" y="133.3">4</text>
<text x="231.9" y="133.3">2</text>
<text x="244.6" y="133.3">4</text>
<text x="53.1" y="140.4" transform="rotate(-90 53.1 140.4)">1</text>
<text x="91.2" y="140.4" transform="rotate(-90 91.2 140.4)">1</text>
<text x="129.3" y="140.4" transform="rotate(-90 129.3 140.4)">1</text>
<text x="162.3" y="140.4" transform="rotate(-90 162.3 140.4)">1</text>
<text x="200.4" y="140.4" transform="rotate(-90 200.4 140.4)">1</text>
<text x="238.5" y="140.4" transform="rotate(-90 238.5 140.4)">1</text>
<text x="63.2" y="176" transform="rotate(-90 63.2 176)">1</text>
<text x="56.7" y="181.6">4</text>
<text x="69.4" y="181.6">2</text>
<text x="63.2" y="188.7" transform="rotate(-90 63.2 188.7)">3</text>
</g>
<g font-size="1.1" fill="#840000">
<text x="55.7" y="42.9">RGB</text>
<text x="93.8" y="42.9">RGB</text>
<text x="131.9" y="42.9">RGB</text>
<text x="170" y="42.9">RGB</text>
<text x="199.2" y="42.9">RGB</text>
<text x="237.3" y="42.9">RGB</text>
<text x="51.1" y="65">RGB</text>
<text x="89.2" y="65">RGB</text>
<text x="127.3" y="65">RGB</text>
<text x="165.4" y="65">RGB</text>
<text x="195.9" y="61.2">RGB</text>
<text x="234" y="61.2">RGB</text>
<text x="55.7" y="111.5">RGB</text>
<text x="93.8" y="111.5">RGB</text>
<text x="131.9" y="111.5">RGB</text>
<text x="170" y="111.5">RGB</text>
<text x="203" y="111.5">RGB</text>
<text x="241.1" y="111.5">RGB</text>
<text x="49.9" y="129.8">RGB</text>
<text x="88" y="129.8">RGB</text>
<text x="126.1" y="129.8">RGB</text>
<text x="159.1" y="129.8">RGB</text>
<text x="197.2" y="129.8">RGB</text>
<text x="235.3" y="129.8">RGB</text>
<text x="64.6" y="186.4">RGB</text>
</g>
</svg>
